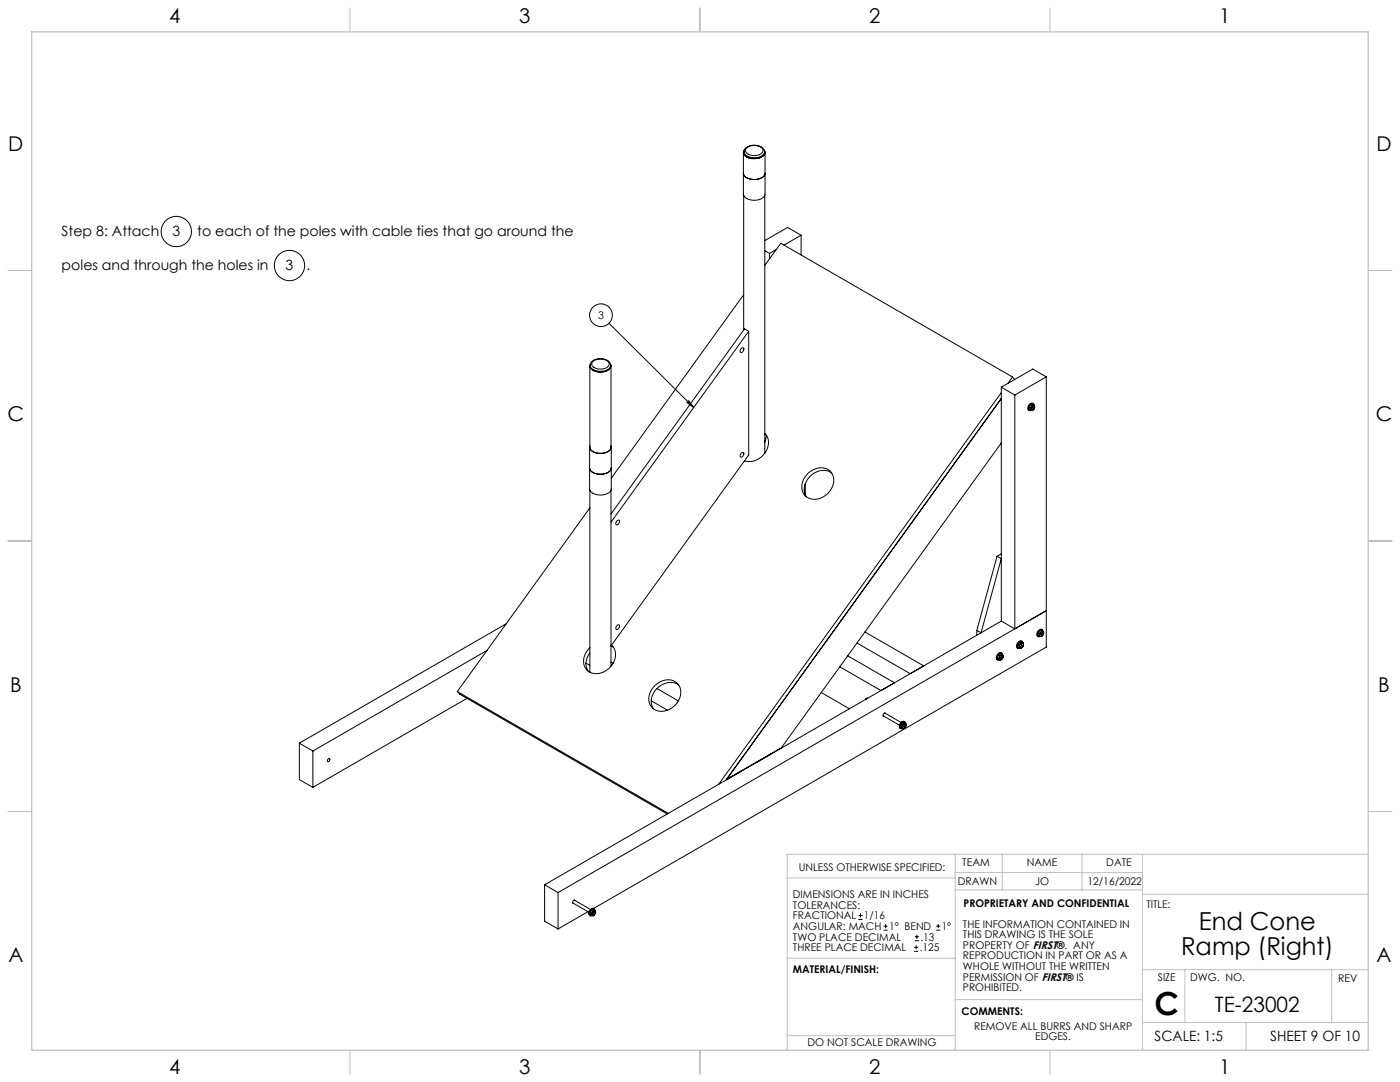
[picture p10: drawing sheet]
<svg xmlns="http://www.w3.org/2000/svg" width="559mm" height="432mm" viewBox="0 0 559 432" stroke-linecap="round" stroke-linejoin="round" font-family="sans-serif">
<g fill="none" stroke="#c0c0c0" stroke-width=".4">
<path d="M139.7 3.2v9.5M279.4 3.2v9.5M419.1 3.2v9.5M3.1 107.9h9.6M546.1 107.9h9.5M3.1 215.9h9.6M546.1 215.9h9.5M3.1 323.8h9.6M546.1 323.8h9.5M314.2 350.3h67M381.2 340.9v78.2M381.2 355.1h74.8"/>
<path d="M381.2 348.2h74.8M400 340.9v14.2M431.9 340.9v14.2M456 340.9v78.2M456 356.9h90.1M546.1 340.9h-231.9v78.2M314.2 382.4h67.2M381.2 398.9h74.8M456 387h90.1M472.9 387v21.1M531.6 387v21.1M139.7 419.1v9.6"/>
<path d="M279.4 419.1v9.6M314.2 413.3h67M419.1 419.1v9.6M456 408.1h90.1M497.4 408.1v11"/>
</g>
<path d="M12.7 12.7h533.4v406.4h-533.4z" fill="none" stroke="#c0c0c0" stroke-width=".5"/>
<g fill="none" stroke="#000" stroke-width=".4">
<path d="M297.1 59.9a2.11 2.11 0 0 0 1.8 3.1 5.4 5.4 0 0 0 6.4-1.7l-.2-1.3M298 59.1a4.7 4.7 0 0 1 6.4 .6 2.52 2.52 0 0 1-3.1 2.4 3.1 3.1 0 0 1-3.7-2.2zM296.7 60.9v16.5a4 4 0 0 0 4.8 2.5 3.5 3.5 0 0 0 3.9-2.5v-16.5M296.7 69.1a4 4 0 0 0 4.8 2.5 3.5 3.5 0 0 0 3.9-2.5M296.8 78v53.7M296.9 60.6a3.1 3.1 0 0 0 3.6 2.6 4.1 4.1 0 0 0 4.7-2.3v-.3M305.2 60.6a3.6 3.6 0 0 0-4.4-2.6 3.4 3.4 0 0 0-3.9 2.6M305.2 60.3a2.67 2.67 0 0 1-3.1 2.9 4.2 4.2 0 0 1-5.3-2.3l.1-.5M305.2 60.6a4.2 4.2 0 0 1-5.2 2.3 3.1 3.1 0 0 1-3.1-2.3M305.3 78v102.8M309.8 99.6l-2.6 1.5M319.8 93.9v7.8"/>
<path d="M319.8 93.9l-6.9 3.9M319.8 93.9l-5.4-3.1-9.1 5.2M296.8 117.6l-52.8 73.3M305.3 105.9l6.3-8.8 92.5 53.4M305.3 100l1.9 1.1M307.2 101.1v2.2M243.1 129l33.8 33.6M295.9 139a.66 .66 0 0 1 1 .1 .66 .66 0 0 1-.2 1 .64 .64 0 0 1-.6 .6 .64 .64 0 0 1-.7-.5zM298.8 132.2v49.4l-54.9 76.1 1 .6M298.8 132.2l-54.9 76.2M298.8 132.2l-1.6-1-53.3 73.9M235.4 146.1v32.4a4.3 4.3 0 0 0 5.3 2.3 3.2 3.2 0 0 0 3.2-2.3v-32.4"/>
<path d="M235.5 145.8a4.1 4.1 0 0 0 5 2.3 3.2 3.2 0 0 0 3.3-2.3 2.86 2.86 0 0 1-3.3 2.6 4 4 0 0 1-5-2.3zM235.5 145.8a3.7 3.7 0 0 1 4.6-2.6 3.3 3.3 0 0 1 3.7 2.6M236.7 144.2a4.9 4.9 0 0 1 6.3 .5 2.28 2.28 0 0 1-2.8 2.6 3.5 3.5 0 0 1-4.1-2zM243.8 145.5a2.67 2.67 0 0 1-3.1 2.9 4.3 4.3 0 0 1-5.3-2.3l.1-.5M399.7 156.7l-112.8 156.2M399.7 159l-109.9 152.3M399.7 154.5l5.4 3.2M399.7 154.5v93.4M404.1 150.5l-1.8 2.5M404.1 150.5l.9 .9M405.1 157.7v93.3M417.6 150.4l-5.4-3.1-12.5 7.2"/>
<path d="M417.6 150.4l-12.5 7.3M417.6 150.4v107.8l-180.7 104.3M235.3 178.5v16.6a3.3 3.3 0 0 0 3.7 2.4 4 4 0 0 0 5-2.4v-16.6M235.4 177.9a2.72 2.72 0 0 0 3.1 3 4.6 4.6 0 0 0 5.5-2.3l-.1-.7M274.2 160.7l.7-.8 2 2.7zM305.3 173a5.9 5.9 0 0 1 0 7.8M305.3 173.3l.6 .4M306 173.8l-.7 2.8M399.7 176.8l-87.8 121.6-21.9 12.6M410.8 162.5l.5 .3M410.8 162.5l.1 1 .5 .3M411.3 162.8l.1 .5"/>
<path d="M411.4 163.8h.4M411.4 163.3l.4 .5M411.4 163.3v.5M411.6 161.5l-.8 1M411.6 161.5l.4 .2M411.6 161.5l1.3 .2M411.7 163.5h.1M411.8 162.3l-.5 .5M411.8 162.3l-.4 1M411.9 163.2l-.2 .3M411.9 163.2h.1M412 161.7l.5 .1"/>
<path d="M412 161.7l-.2 .6M412.1 162.1l.1 .3M412.2 162.4v.1M412.2 162.1h-.1M412.2 162.4h.1M412.2 162.1h.1M412.2 162.1v.4M412.4 161.1a1.62 1.62 0 0 0-1.9 .7 1.62 1.62 0 0 0 .3 2.1M412.5 162.8h.3zM412.5 162.8h.1M412.5 161.8l-.7 .5M412.5 161.8l.5 .5"/>
<path d="M412.6 163.3l-.8 .5M412.8 161.6a.97 .97 0 0 0-1.1-.6 .97 .97 0 0 0-.8 1 1.16 1.16 0 0 0 .3 1.9l.4-.1M412.9 161.7l-.4 .1M412.9 161.7l.1 .6M413 162.3l-.4 1M235.3 186.8a3.4 3.4 0 0 0 3.7 2.4 4 4 0 0 0 5-2.4M235.4 195.6v72.7M243.9 195.6v70.3M295.8 181a.68 .68 0 0 1 1.1-.3 .68 .68 0 0 1-.2 1.1 .7 .7 0 0 1-1.1 .6 .7 .7 0 0 1 0-1.2zM305.3 180.8a7.5 7.5 0 0 1-8.2 3.1M321.4 193v4.5M322.4 189.1a6.1 6.1 0 0 1 9.8 .1 7.5 7.5 0 0 1-2 7.9 7.5 7.5 0 0 1-8.1 1.3 6 6 0 0 1 .3-9.3z"/>
<path d="M332 188.8a7.4 7.4 0 0 0-10.8 4.8 5.4 5.4 0 0 0 .6 4.6M235.4 202.7l-52.9 73.3M246.2 208a.62 .62 0 0 1 .9-.4 .62 .62 0 0 1 .1 1 .81 .81 0 0 1-.5 .7 .81 .81 0 0 1-.9-.1zM398 222l1.7 1-8.1 29.5-1.7-.9M398 222l-8.1 29.6M399.7 221l-1.7 1M194.4 259.6l-69.5 40.1M202.1 248.9l-82.6 47.7M244.1 257.5a6.5 6.5 0 0 1-1.8 9.9 5.7 5.7 0 0 1-9-1.6 7.1 7.1 0 0 1 2.1-7.3M246.2 249.7a.62 .62 0 0 1 .9-.4 .62 .62 0 0 1 .1 1 .73 .73 0 0 1-.5 .9 .73 .73 0 0 1-.9-.5zM345.2 252.2l23.5 13.5-5.4 3.2-21.2-12.3M389.9 251.6v1.9"/>
<path d="M399.7 247.9l-182.3 105.2M399.7 247.9l5.4 3.1M405.1 251l12.5-7.3-194.9 112.5M406.4 257.2l-.1 1.1 .5 .3M406.4 257.2l.5 .3M406.8 258.6l.5 .1M406.9 257.5v.6M406.9 258.1l-.1 .5M406.9 258.1l.4 .6M407.1 258.3h.1M407.2 256.3l-.8 .9M407.2 256.3l.5 .3"/>
<path d="M407.2 256.3l1.2 .4M407.4 257.1l-.5 1M407.4 257.1l-.5 .4M407.4 258l-.3 .3M407.4 258v.1M407.4 258.1h.1M407.4 258.1l-.2 .2M407.7 256.6l-.3 .5M407.7 256.6l.4 .1M407.7 257.3h.1M407.7 257v.3M407.7 257.2v.1"/>
<path d="M407.9 256a1.64 1.64 0 0 0-1.8 .7 1.64 1.64 0 0 0 .2 2M408 257.7h.1M408 257.7h.2M408 257.8h.2M408.1 258.3l-.8 .4M408.1 256.7l.4 .6M408.1 256.7l-.7 .4M408.1 256.7h.3M408.2 257.7v.1M408.3 256.6a.86 .86 0 0 0-.9-.8 .86 .86 0 0 0-.8 .8 1.16 1.16 0 0 0-.7 1.2 1.16 1.16 0 0 0 1 1l.2-.1M408.4 256.7l.1 .6M408.5 257.3l-.4 1"/>
<path d="M414.5 252.5l.5 .3M414.5 252.5l-.1 1.1 .5 .3M414.9 253.9l.4 .1M415 252.8v.6M415 253.4l.3 .6M415 253.4l-.1 .5M415.3 252.9h.2M415.3 252.9h.1M415.3 252.9l.2 .1M415.3 251.6l-.8 .9M415.3 251.6l.5 .3M415.3 251.6l1.2 .5"/>
<path d="M415.4 252.4l-.4 .4M415.4 252.4l-.4 1M415.5 253h.1M415.5 252.9v.1M415.7 253.8h.1M415.7 253.7h.1M415.8 253.4l-.1 .4M415.8 251.9l.4 .1M415.8 251.9l-.4 .5M415.8 253.4l-.1 .3M416 251.3a1.63 1.63 0 0 0-1.9 .8 1.63 1.63 0 0 0 .3 2M416.1 252.7h.1"/>
<path d="M416.1 253.6l-.8 .4M416.2 252l-.8 .4M416.2 252l.4 .6M416.2 252l.3 .1M416.3 252.4h.1M416.3 252a.85 .85 0 0 0-.8-.8 .85 .85 0 0 0-.8 .7 1.16 1.16 0 0 0-.7 1.2 1.16 1.16 0 0 0 1 1l.2-.1M416.3 252.4l-.2 .3M416.5 252.1l.1 .5M416.6 252.6l-.5 1M182.5 276l84.2 48.6M182.5 276l1 1 82.8 47.8M186.4 278.7l-61.5 35.5"/>
<path d="M233.9 264.7l1.5 .8M235.4 260.6a6.3 6.3 0 0 0-.7 7.2M243.9 264.2l.8 .5M259.9 279.7l6.5 3.7M261.3 273.6a6.1 6.1 0 0 1 9.8 .2 7.6 7.6 0 0 1-7.8 10 5.2 5.2 0 0 1-3.3-8.5zM262.2 274.8l8.6 4.9M270.9 273.4a7.4 7.4 0 0 0-10.7 4.8 5.7 5.7 0 0 0 .6 4.6M327.8 276.4l11.3 6.5M338.3 261.7l18.7 10.8-5.4 3.1-16.4-9.5M345.7 278.9l-.2 .2M345.7 279h.1M345.7 278.9h.1"/>
<path d="M345.7 279h-.1M345.7 278.9v.1M345.7 278.8v.1M345.7 278.8h.1M345.8 278.8h.1M345.8 278.8l-.1 .2M345.8 278.8l.1 .1M346.1 278.7l-.3 .1M346.1 278.7h.1M346.1 278.7l-.4 .1M398.1 262.6l.5 .3M398.1 262.6l1 .9"/>
<path d="M398.6 261.4l-.5 1.2M398.6 261.4l.5 .3M398.6 262.9l.4 .3M398.9 262.3l-.3 .6M398.9 262.3l.1 .9M399 263.2h.6M399 263.2l.1 .3M399 262.7h.1M399.1 261.7l-.2 .6M399.2 262.6h.1M399.3 262.5l-.1 .1M399.3 262.6l-.3 .1"/>
<path d="M399.3 262.5l-.3 .2M399.3 262.6h.1M399.6 261.4l-.7 .9M399.6 261.4l.7 .1M399.6 261.4l-.5 .3M399.6 263.2l-.5 .3M399.8 261.9h.1M399.8 262.5l.1 .3M399.8 262.5h.1M399.8 262.5l.1 .2M399.8 260.7a1.72 1.72 0 0 0-2.1 2.1l.6 .6M399.9 261.6h.1"/>
<path d="M399.9 262.8h.1M399.9 262.7h.1M399.9 261.6l-.1 .3M400 261.1l-.4 .3M400 261.1l.3 .4M400 261.1l-.5-.3-.9 .6M400.2 261.3a.86 .86 0 0 0-.8-.8 .86 .86 0 0 0-.9 .7 1.16 1.16 0 0 0-.6 1.2 1.16 1.16 0 0 0 .9 1h.2M400.3 261.5v.9M400.3 262.4l-.7 .8M119.5 296.6l5.4 3.1M119.5 296.6v14.5l5.4 3.1M124.9 299.7v14.5"/>
<path d="M352.5 285.6l6.5 3.8M353.1 284.6l6.5 3.7M353.4 284.7a.63 .63 0 0 0-.8 .3 .63 .63 0 0 0 .2 .8M359.5 289.5l.5 .3M359.5 289.5l.1 1 .5 .3M360 289.8l.1 .5M360.1 290.3l.5 .5M360.1 290.3v.5M360.1 290.8h.5M360.2 288.5l-.7 1M360.2 288.5l.5 .2M360.2 288.5l1.3 .2"/>
<path d="M360.3 289.8h.1M360.4 289.3l-.4 .5M360.4 289.3l-.3 1M360.6 289.8h-.3M360.6 289.8h-.1M360.6 289.8h.1M360.7 288.7h.5M360.7 288.7l-.3 .6M361 290.1h.1M360.9 290.1l.1 .3M360.9 290.1h.1M361 290.4h.1"/>
<path d="M361.1 289.3h.1M361.1 288.1a1.72 1.72 0 0 0-1.8 .6 1.72 1.72 0 0 0-.1 1.9l.4 .2M361.1 289.3l.1 .1M361.2 288.7l-.8 .6M361.2 288.7l.5 .5M361.4 289v.1M361.4 289l-.3 .3M361.4 289.1h.1M361.4 290.2l-.8 .6M361.4 289.1l-.2 .3M361.5 288.6a.87 .87 0 0 0-.9-.7 .87 .87 0 0 0-.8 .7 1.16 1.16 0 0 0-.7 1.3 1.16 1.16 0 0 0 1 .9h.1M361.5 288.7l.2 .5"/>
<path d="M361.5 288.7h-.3M361.7 289.2l-.3 1M131 302.9l.3-.2a.59 .59 0 0 1 .2 .8 .59 .59 0 0 1-.8 .2zM295.8 307.7l-5.4 3.1M302.1 304.1h.1M307.5 300.9l.1 .1M217.4 353.1v14.5l5.3 3.1M217.4 353.1l5.3 3.1M222.7 356.2v14.5M229.2 359.2l6.5 3.7M229.5 359.4a.63 .63 0 0 0-.8 .2 .63 .63 0 0 0 .2 .9M228.6 360.3l6.5 3.8"/>
<path d="M234.7 363.8l-12 6.9M235.7 363.9l.4 .3M235.7 363.9l-.1 1.1 .5 .3M236.1 365.3l.4 .1M236.1 364.2l.1 .6M236.2 364.8l.3 .6M236.2 364.8l-.1 .5M236.4 365h.1M236.4 365v.1M236.5 363l-.8 .9M236.5 363l.5 .3M236.5 363l1.2 .5"/>
<path d="M236.6 363.8l-.5 .4M236.6 363.8l-.4 1M236.6 364.7h.1M236.6 364.7l-.2 .4M236.9 362.5a1.7 1.7 0 0 0-1.7 1.1 1.7 1.7 0 0 0 .4 1.9M236.9 362.5l.3 .2M237 364h.1M237 363.3l.4 .1M237 363.3l-.4 .5M237 363.7h.1M237 363.7v.3M237 363.6v.1"/>
<path d="M237.2 364.5l.3 .1M237.2 364.5h.2M237.2 364.5h.1M237.3 365.1l-.8 .3M237.4 363.4l-.8 .4M237.4 363.4l.3 .6M237.4 363.4l.3 .1M237.4 364.5l.1 .1M237.5 364.5h-.3M237.5 364.5h-.1M237.5 364.6h.1M237.5 363.4a.84 .84 0 0 0-.8-.8 .84 .84 0 0 0-.8 .7 1.21 1.21 0 0 0-.7 1.2 1.21 1.21 0 0 0 .9 1l.3-.1"/>
<path d="M237.7 363.5v.5M237.7 364l-.4 1.1M342.6 367h1.6M342.6 365.4h1.6M343.4 364.6v1.5M352.7 371.2h1.6M352.7 369.6h1.6M353.5 368.8v1.6M364.9 379.7h1.6M364.9 378.1h1.6M365.2 375.4h1.6M365.2 373.8h1.6"/>
<path d="M365.7 377.3v1.5M366 373v1.6M373.7 371.2h1.6M373.7 369.6h1.6M374.5 368.8v1.6"/>
<circle cx="70.4" cy="92.4" r="6.1"/>
<circle cx="115.5" cy="106" r="6"/>
<circle cx="239.9" cy="125.8" r="4.5"/>
</g>
<path d="M274.2 160.7l.7-.8 2 2.7z" fill="#000"/>
<text font-size="12.7" x="460.9" y="405.2">C</text>
<g font-size="9.9">
<text x="478.5" y="371.2">End Cone</text>
<text x="471.4" y="381.1">Ramp (Right)</text>
</g>
<text font-size="8.5" x="484.9" y="404">TE-23002</text>
<g font-size="8.1">
<text x="67.6" y="9.3">4</text>
<text x="207.3" y="9.3">3</text>
<text x="347" y="9.3">2</text>
<text x="486.7" y="9.3">1</text>
<text x="3.3" y="60.1">D</text>
<text x="549.4" y="60.1">D</text>
<text x="3" y="168">C</text>
<text x="549.1" y="168">C</text>
<text x="4" y="276">B</text>
<text x="550.1" y="276">B</text>
<text x="3.3" y="383.9">A</text>
<text x="549.4" y="383.9">A</text>
<text x="67.6" y="428.4">4</text>
<text x="207.3" y="428.4">3</text>
<text x="347" y="428.4">2</text>
<text x="486.7" y="428.4">1</text>
</g>
<g font-size="5.6">
<text x="24.6" y="94.3">Step 8: Attach</text>
<text x="68.8" y="94.4">3</text>
<text x="78.7" y="94.3">to each of the poles with cable ties that go around the</text>
<text x="24.6" y="107.8">poles and through the holes in</text>
<text x="114" y="107.9">3</text>
<text x="122.3" y="107.8">.</text>
<text x="460.9" y="415.2">SCALE: 1:5</text>
<text x="507" y="415.2">SHEET 9 OF 10</text>
</g>
<g font-size="4.2">
<text x="238.7" y="127.3">3</text>
<text x="318.8" y="347.7">UNLESS OTHERWISE SPECIFIED:</text>
<text x="384.1" y="345.5">TEAM</text>
<text x="409.9" y="345.7">NAME</text>
<text x="441.6" y="345.7">DATE</text>
<text x="382.3" y="353.3">DRAWN</text>
<text x="413.2" y="353.3">JO</text>
<text x="434" y="353.3">12/16/2022</text>
<text x="316.5" y="358.5">DIMENSIONS ARE IN INCHES</text>
<text x="316.5" y="362.7">TOLERANCES:</text>
<text x="384.6" y="361.9">PROPRIETARY AND CONFIDENTIAL</text>
<text x="457.6" y="362.3">TITLE:</text>
<text x="316.5" y="371.2">ANGULAR: MACH</text>
<text x="316.5" y="366.9">FRACTIONAL</text>
<text x="344.8" y="366.9">1/16</text>
<text x="354.9" y="371.2">1° BEND</text>
<text x="375.9" y="371.2">1°</text>
<text x="384.4" y="370.2">THE INFORMATION CONTAINED IN</text>
<text x="316.5" y="375.4">TWO PLACE DECIMAL</text>
<text x="367.4" y="375.4">.13</text>
<text x="384.4" y="374.4">THIS DRAWING IS THE SOLE</text>
<text x="316.5" y="379.6">THREE PLACE DECIMAL</text>
<text x="367.1" y="379.6">.125</text>
<text x="384.4" y="378.6">PROPERTY OF FIRST®. ANY</text>
<text x="384.4" y="382.9">REPRODUCTION IN PART OR AS A</text>
<text x="316.5" y="388.4">MATERIAL/FINISH:</text>
<text x="384.4" y="387.1">WHOLE WITHOUT THE WRITTEN</text>
<text x="384.4" y="391.3">PERMISSION OF FIRST® IS</text>
<text x="384.4" y="395.6">PROHIBITED.</text>
<text x="462.2" y="391.3">SIZE</text>
<text x="475.1" y="391.3">DWG. NO.</text>
<text x="534.1" y="391.8">REV</text>
<text x="383.8" y="405.1">COMMENTS:</text>
<text x="388.8" y="410.9">REMOVE ALL BURRS AND SHARP</text>
<text x="322.3" y="417.6">DO NOT SCALE DRAWING</text>
<text x="413.2" y="415.2">EDGES.</text>
</g>
</svg>
